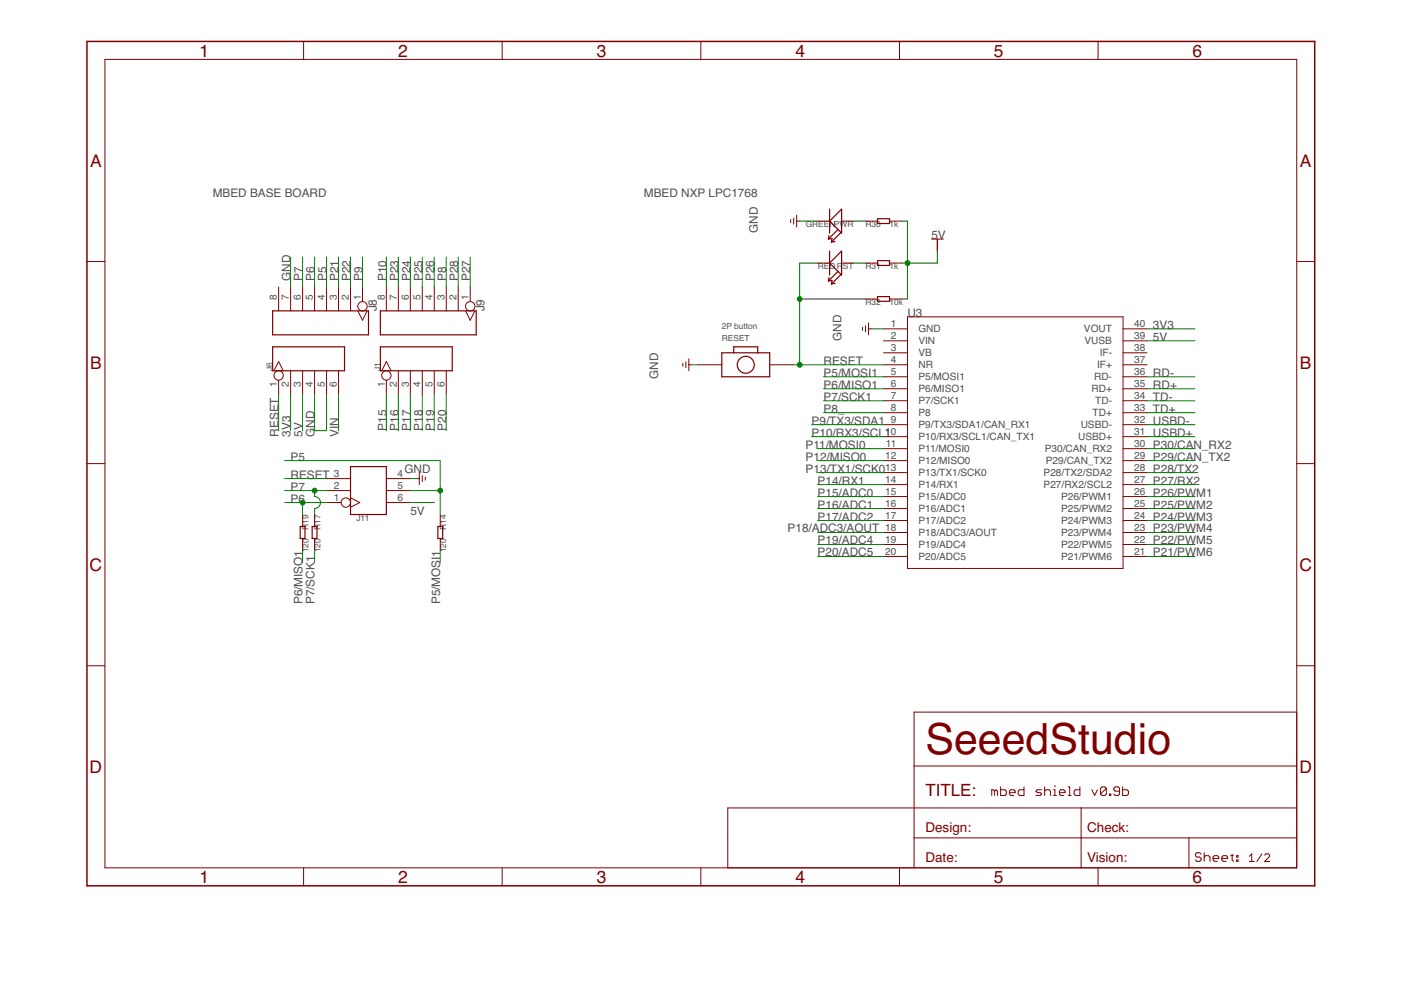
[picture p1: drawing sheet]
<svg xmlns="http://www.w3.org/2000/svg" width="297mm" height="210mm" viewBox="0 0 297 210" stroke-linecap="round" stroke-linejoin="round" font-family="sans-serif">
<g fill="none" stroke="#800000" stroke-width=".25">
<path d="M175.6 59.6l.8-.1-.1 .7M175.6 50.7l.8-.1-.1 .7M175.8 58.8l-.2 .8M175.8 49.9l-.2 .8M175.9 44.3v5.1M175.9 53.2v5.1M177 51.2l-.7 .1M177.7 57.6l-2.1 2M177.7 48.7l-2.1 2M178.3 58.2l-2 2M178.3 49.3l-2 2M178.4 44.3v5.1l-2.5-2.5z"/>
<path d="M178.4 53.2v5.1l-2.5-2.5zM186.1 46.4h2.5v1h-2.5zM186.1 55.3h2.5v1h-2.5zM57.8 73.5h15.2v5.1h-15.2zM57.8 65.9h20.3v5.1h-20.3zM80.6 73.5h15.3v5.1h-15.3zM80.6 65.9h20.4v5.1h-20.4zM153 74.8h10.2v5.1h-10.2zM155.6 74.8v-1.3h5.1v1.3M177 60.1l-.7 .1M186.1 62.9h2.5v1h-2.5zM74.3 98.9h7.6v10.2h-7.6z"/>
<path d="M63.6 111.6h1.1v2.6h-1.1zM66.2 111.6h1v2.6h-1zM92.8 111.6h1.1v2.6h-1.1z"/>
<circle cx="158.1" cy="77.3" r="1.8"/>
</g>
<g fill="none" stroke="#800000" stroke-width=".21">
<path d="M22.2 12.6h252.7v171.4h-252.7zM64.4 8.8v3.8M106.5 8.8v3.8M148.6 8.8v3.8M190.7 8.8v3.8M232.8 8.8v3.8M18.4 55.5h3.8M167.6 46.6v.6M168.3 46.2v1.3M168.9 46.9h.6M168.9 45.6v2.6M173.4 55.8h2.5"/>
<path d="M173.4 46.9h2.5M178.4 55.8h2.6M178.4 46.9h2.6M183.5 55.8h2.6M183.5 46.9h2.6M188.6 55.8h2.5M188.6 46.9h2.5M197.5 50.7h2.5M198.7 50.7v2.5M274.9 55.5h3.8M58.1 78.6l1-2 .9 2M59.1 60.9v5"/>
<path d="M61.6 60.9v5M61.6 78.6v5.1M64.2 60.9v5M64.2 78.6v5.1M66.7 60.9v5M66.7 78.6v5.1M69.2 60.9v5M69.2 78.6v5.1M71.8 60.9v5M71.8 78.6v5.1M74.3 60.9v5M75.9 65.9l1 2 .9-2"/>
<path d="M76.9 60.9v3M80.9 78.6l1-2 1 2M81.9 60.9v5M84.5 60.9v5M84.5 78.6v5.1M87 60.9v5M87 78.6v5.1M89.5 60.9v5M89.5 78.6v5.1M92.1 60.9v5M92.1 78.6v5.1M94.6 60.9v5"/>
<path d="M94.6 78.6v5.1M97.2 60.9v5M98.7 65.9l1 2 1-2M99.7 60.9v3M144.8 77v.7M145.4 76.7v1.3M146 77.3h.7M146 76.1v2.5M148 77.3h5M163.2 77.3h5.1M182.9 69.4v.6M183.5 63.4h2.6"/>
<path d="M183.5 69.1v1.3M184.1 68.5v2.5M184.1 69.7h.7M187.3 77.3h5.1M187.3 69.7h5.1M187.3 72.3h5.1M187.3 74.8h5.1M187.3 79.9h5.1M188.6 63.4h2.5M192.4 67.2h45.7v53.3h-45.7zM238.1 77.3h5.1M238.1 69.7h5.1"/>
<path d="M238.1 72.3h5.1M238.1 74.8h5.1M238.1 79.9h5.1M18.4 98.3h3.8M59.1 80.6v3.1M81.9 80.6v3.1M187.3 82.4h5.1M187.3 85h5.1M187.3 87.5h5.1M187.3 90h5.1M187.3 92.6h5.1M187.3 95.1h5.1"/>
<path d="M187.3 97.7h5.1M238.1 82.4h5.1M238.1 85h5.1M238.1 87.5h5.1M238.1 90h5.1M238.1 92.6h5.1M238.1 95.1h5.1M238.1 97.7h5.1M274.9 98.3h3.8M64.2 109.1v2.5M64.2 114.2v2.5M66.7 109.1v2.5"/>
<path d="M66.7 114.2v2.5M69.2 106.6h3.1M69.2 104h5.1M69.2 101.5h5.1M74.3 105.6l2 1-2 .9M81.9 106.6h5.1M81.9 104h5.1M81.9 101.5h5.1M88.3 101.5h.6M88.9 100.2v2.5M89.5 100.8v1.3M90.2 101.2v.6"/>
<path d="M93.3 109.1v2.5M93.3 114.2v2.5M187.3 100.2h5.1M187.3 102.7h5.1M187.3 105.3h5.1M187.3 107.8h5.1M187.3 110.4h5.1M187.3 112.9h5.1M187.3 115.4h5.1M187.3 118h5.1M238.1 100.2h5.1M238.1 102.7h5.1"/>
<path d="M238.1 105.3h5.1M238.1 107.8h5.1M238.1 110.4h5.1M238.1 112.9h5.1M238.1 115.4h5.1M238.1 118h5.1M18.4 141.2h3.8M274.9 151h-81.1v33M274.9 141.2h3.8M193.7 171.3h-39.4v12.7M193.8 177.7h81.1M193.8 171.3h81.1"/>
<path d="M193.8 162.4h81.1M210.9 167.7l-.3-.3h-.3v1.3M210.9 167.7v1M210.9 167.7l.3-.3 .3 .3v1M212.2 166.8v1.9h.9l.3-.3v-.7l-.3-.3h-.9M214 168.1h1.2v-.4l-.3-.3h-.6l-.3 .3v.7l.3 .3h.6M217.1 166.8v1.9h-.9l-.3-.3v-.7l.3-.3h.9M220.9 167.4h-1l-.3 .3 .3 .4h.6l.4 .3-.4 .3h-.9M221.5 167.7l.3-.3h.6l.3 .3v1M221.5 166.8v1.9M223.4 167.4h.3v1.3M223.4 168.7h.6"/>
<path d="M223.7 166.5v.3M224.6 168.1h1.2v-.4l-.3-.3h-.6l-.3 .3v.7l.3 .3h.6M226.5 168.7h.6M226.5 166.8h.3v1.9M229 166.8v1.9h-1l-.3-.3v-.7l.3-.3h1M229.2 171.3v12.7M231.5 167.4l.6 1.3 .6-1.3M234.6 167.1v1.3l-.3 .3h-.6l-.4-.3M234.6 167.1l-.3-.3h-.6l-.4 .3v1.3M234.6 167.1l-1.3 1.3M235.2 168.4h.3v.3h-.3zM237.4 167.7h-.9l-.3-.3v-.3l.3-.3h.6l.3 .3v1.3l-.3 .3h-.6l-.3-.3"/>
<path d="M238 166.8v1.9h.9l.3-.3v-.7l-.3-.3h-.9M252.1 177.7v6.3M64.4 184v3.8M106.5 184v3.8M148.6 184v3.8M190.7 184v3.8M232.8 184v3.8M254.7 181.1l-.3-.3h-.7l-.3 .3v.3l.3 .3h.7l.3 .3v.3l-.3 .3h-.7l-.3-.3M255.3 180.8v1.8M255.3 181.7l.3-.3h.6l.3 .3v.9M257.2 182h1.2v-.3l-.3-.3h-.6l-.3 .3v.6l.3 .3h.6M259.1 182h1.2v-.3l-.3-.3h-.6l-.3 .3v.6l.3 .3h.6"/>
<path d="M260.9 181.4h.6M261.2 181.1v1.2l.3 .3M262.2 181.4h.3v.3h-.3zM262.2 182.3h.3v.3h-.3zM264.9 181.6l.5-.6v1.6M264.9 182.6h1M267.6 181l-1.1 1.6M268.1 181.3l.3-.3h.5l.3 .3v.3l-1.1 1h1.1"/>
<circle cx="59.1" cy="79.6" r=".99"/>
<circle cx="76.9" cy="64.9" r=".99"/>
<circle cx="81.9" cy="79.6" r=".99"/>
<circle cx="99.7" cy="64.9" r=".99"/>
<circle cx="73.3" cy="106.6" r=".99"/>
</g>
<path d="M18.4 8.8h260.3v179h-260.3z" fill="none" stroke="#800000" stroke-width=".32"/>
<g fill="none" stroke="#008000" stroke-width=".21">
<path d="M61.6 54.5v6.4M64.2 54.5v6.4M66.7 54.5v6.4M69.2 54.5v6.4M71.8 54.5v6.4M74.3 54.5v6.4M76.9 54.5v6.4M81.9 54.5v6.4M84.5 54.5v6.4M87 54.5v6.4M89.5 54.5v6.4M92.1 54.5v6.4"/>
<path d="M94.6 54.5v6.4M97.2 54.5v6.4M99.7 54.5v6.4M169.5 46.9h3.9M173.4 55.8h-3.9v21.5M181 55.8h2.5M181 46.9h2.5M191.1 46.9h1.3v16.5h-1.3M198.7 53.2v2.6h-7.6M146.7 77.3h1.3M168.3 77.3h19M169.5 63.4h14"/>
<path d="M174.6 79.9h12.7M184.8 69.7h2.5M243.2 79.9h10.1M243.2 72.3h10.1M243.2 69.7h10.1M59.1 83.7v7.6M60.3 97.7h33v11.4M61.6 83.7v7.6M64.2 83.7v7.6M66.7 83.7v7.6h2.5v-7.6M71.8 83.7v7.6M81.9 83.7v7.6"/>
<path d="M84.5 83.7v7.6M87 83.7v7.6M89.5 83.7v7.6M92.1 83.7v7.6M94.6 83.7v7.6M172.1 90h15.2M172.1 92.6h15.2M173.4 97.7h13.9M173.4 95.1h13.9M174.6 85h12.7M174.6 82.4h12.7M174.6 87.5h12.7"/>
<path d="M243.2 85h10.1M243.2 82.4h10.1M243.2 90h10.1M243.2 92.6h10.1M243.2 97.7h10.1M243.2 95.1h10.1M243.2 87.5h10.1M60.3 106.6h8.9M60.3 101.5h8.9M60.3 104h8.9M64.2 106.6v2.5M64.2 116.7v2.6"/>
<path d="M66.7 104v1.3a1.27 1.27 0 0 1 1.3 1.3 1.27 1.27 0 0 1-1.3 1.2v1.3M66.7 116.7v2.6M87 106.6h5.1M87 101.5h1.3M87 104h6.3M93.3 116.7v2.6M173.4 100.2h13.9M173.4 102.7h13.9M173.4 115.4h13.9M173.4 105.3h13.9M173.4 110.4h13.9M173.4 112.9h13.9"/>
<path d="M173.4 107.8h13.9M173.4 118h13.9M243.2 100.2h10.1M243.2 102.7h10.1M243.2 115.4h10.1M243.2 105.3h10.1M243.2 110.4h10.1M243.2 112.9h10.1M243.2 107.8h10.1M243.2 118h10.1"/>
</g>
<g fill="#008000" stroke="#008000" stroke-width=".21">
<circle cx="192.4" cy="55.8" r=".51"/>
<circle cx="169.5" cy="63.4" r=".51"/>
<circle cx="169.5" cy="77.3" r=".51"/>
<circle cx="93.3" cy="104" r=".51"/>
<circle cx="64.2" cy="106.6" r=".51"/>
<circle cx="66.7" cy="104" r=".51"/>
</g>
<text font-size="9.1" fill="#800000" x="196.2" y="159.9">SeeedStudio</text>
<g font-size="3.7" fill="#800000">
<text x="42.3" y="12">1</text>
<text x="84.4" y="12">2</text>
<text x="126.5" y="12">3</text>
<text x="168.6" y="12">4</text>
<text x="210.7" y="12">5</text>
<text x="252.9" y="12">6</text>
<text x="19.1" y="35.3">A</text>
<text x="275.6" y="35.3">A</text>
<text x="19.1" y="78.2">B</text>
<text x="275.6" y="78.2">B</text>
<text x="19" y="121">C</text>
<text x="275.5" y="121">C</text>
<text x="19" y="163.9">D</text>
<text x="275.5" y="163.9">D</text>
<text x="42.3" y="187.2">1</text>
<text x="84.4" y="187.2">2</text>
<text x="126.5" y="187.2">3</text>
<text x="168.6" y="187.2">4</text>
<text x="210.7" y="187.2">5</text>
<text x="252.9" y="187.2">6</text>
</g>
<text font-size="3.6" fill="#800000" x="196.2" y="168.8">TITLE:</text>
<g font-size="2.9" fill="#800000">
<text x="196.2" y="176.4">Design:</text>
<text x="230.5" y="176.4">Check:</text>
<text x="196.2" y="182.7">Date:</text>
<text x="230.5" y="182.7">Vision:</text>
</g>
<g font-size="2.5" fill="#505050">
<text x="45.1" y="41.8">MBED BASE BOARD</text>
<text x="136.5" y="41.8">MBED NXP LPC1768</text>
<text x="160.7" y="49.4" transform="rotate(-90 160.7 49.4)">GND</text>
<text x="197.5" y="50.7">5V</text>
<text x="61.6" y="59.6" transform="rotate(-90 61.6 59.6)">GND</text>
<text x="64.1" y="59.6" transform="rotate(-90 64.1 59.6)">P7</text>
<text x="66.7" y="59.6" transform="rotate(-90 66.7 59.6)">P6</text>
<text x="69.2" y="59.6" transform="rotate(-90 69.2 59.6)">P5</text>
<text x="71.8" y="59.6" transform="rotate(-90 71.8 59.6)">P21</text>
<text x="74.3" y="59.6" transform="rotate(-90 74.3 59.6)">P22</text>
<text x="76.8" y="59.6" transform="rotate(-90 76.8 59.6)">P9</text>
<text x="81.9" y="59.6" transform="rotate(-90 81.9 59.6)">P10</text>
<text x="84.5" y="59.6" transform="rotate(-90 84.5 59.6)">P23</text>
<text x="87" y="59.6" transform="rotate(-90 87 59.6)">P24</text>
<text x="89.5" y="59.6" transform="rotate(-90 89.5 59.6)">P25</text>
<text x="92.1" y="59.6" transform="rotate(-90 92.1 59.6)">P26</text>
<text x="94.6" y="59.6" transform="rotate(-90 94.6 59.6)">P8</text>
<text x="97.2" y="59.6" transform="rotate(-90 97.2 59.6)">P28</text>
<text x="99.7" y="59.6" transform="rotate(-90 99.7 59.6)">P27</text>
<text x="79.9" y="66" transform="rotate(-90 79.9 66)">J8</text>
<text x="102.7" y="66" transform="rotate(-90 102.7 66)">J9</text>
<text x="192.4" y="67.2">U3</text>
<text x="244.5" y="69.7">3V3</text>
<text x="174.6" y="77.4">RESET</text>
<text x="178.4" y="72.3" transform="rotate(-90 178.4 72.3)">GND</text>
<text x="244.5" y="72.3">5V</text>
<text x="139.6" y="80.4" transform="rotate(-90 139.6 80.4)">GND</text>
<text x="174.6" y="82.4">P6/MISO1</text>
<text x="174.6" y="79.9">P5/MOSI1</text>
<text x="244.5" y="82.4">RD+</text>
<text x="244.5" y="79.9">RD-</text>
<text x="174.6" y="85">P7/SCK1</text>
<text x="174.6" y="87.5">P8_</text>
<text x="244.5" y="87.5">TD+</text>
<text x="244.5" y="85">TD-</text>
<text x="59.1" y="92.6" transform="rotate(-90 59.1 92.6)">RESET</text>
<text x="61.6" y="92.6" transform="rotate(-90 61.6 92.6)">3V3</text>
<text x="64.1" y="92.6" transform="rotate(-90 64.1 92.6)">5V</text>
<text x="66.7" y="92.6" transform="rotate(-90 66.7 92.6)">GND</text>
<text x="71.8" y="92.6" transform="rotate(-90 71.8 92.6)">VIN</text>
<text x="81.9" y="91.3" transform="rotate(-90 81.9 91.3)">P15</text>
<text x="84.5" y="91.3" transform="rotate(-90 84.5 91.3)">P16</text>
<text x="87" y="91.3" transform="rotate(-90 87 91.3)">P17</text>
<text x="89.5" y="91.3" transform="rotate(-90 89.5 91.3)">P18</text>
<text x="92.1" y="91.3" transform="rotate(-90 92.1 91.3)">P19</text>
<text x="94.6" y="91.3" transform="rotate(-90 94.6 91.3)">P20</text>
<text x="170.8" y="95.1">P11/MOSI0</text>
<text x="172.1" y="90">P9/TX3/SDA1</text>
<text x="172.1" y="92.6">P10/RX3/SCL1</text>
<text x="244.5" y="95.1">P30/CAN_RX2</text>
<text x="244.5" y="92.6">USBD+</text>
<text x="244.5" y="90">USBD-</text>
<text x="61.6" y="101.5">RESET</text>
<text x="61.6" y="97.7">P5</text>
<text x="85.7" y="100.2">GND</text>
<text x="170.8" y="97.7">P12/MISO0</text>
<text x="170.8" y="100.2">P13/TX1/SCK0</text>
<text x="244.5" y="100.2">P28/TX2</text>
<text x="244.5" y="97.7">P29/CAN_TX2</text>
<text x="61.6" y="106.6">P6</text>
<text x="61.6" y="104">P7</text>
<text x="173.3" y="105.3">P15/ADC0</text>
<text x="173.3" y="107.8">P16/ADC1</text>
<text x="173.3" y="102.7">P14/RX1</text>
<text x="244.5" y="102.7">P27/RX2</text>
<text x="244.5" y="107.8">P25/PWM2</text>
<text x="244.5" y="105.3">P26/PWM1</text>
<text x="87" y="109.1">5V</text>
<text x="167" y="112.9">P18/ADC3/AOUT</text>
<text x="173.3" y="110.4">P17/ADC2</text>
<text x="244.5" y="112.9">P23/PWM4</text>
<text x="244.5" y="110.4">P24/PWM3</text>
<text x="173.3" y="115.4">P19/ADC4</text>
<text x="173.3" y="118">P20/ADC5</text>
<text x="244.5" y="115.4">P22/PWM5</text>
<text x="244.5" y="118">P21/PWM6</text>
<text x="64.1" y="128.1" transform="rotate(-90 64.1 128.1)">P6/MISO1</text>
<text x="66.7" y="128.1" transform="rotate(-90 66.7 128.1)">P7/SCK1</text>
<text x="93.4" y="128.1" transform="rotate(-90 93.4 128.1)">P5/MOSI1</text>
</g>
<g font-size="2.1" fill="#505050">
<text x="58.7" y="63.6" transform="rotate(-90 58.7 63.6)">8</text>
<text x="61.3" y="63.6" transform="rotate(-90 61.3 63.6)">7</text>
<text x="63.8" y="63.6" transform="rotate(-90 63.8 63.6)">6</text>
<text x="66.3" y="63.6" transform="rotate(-90 66.3 63.6)">5</text>
<text x="68.9" y="63.6" transform="rotate(-90 68.9 63.6)">4</text>
<text x="71.4" y="63.6" transform="rotate(-90 71.4 63.6)">3</text>
<text x="74" y="63.6" transform="rotate(-90 74 63.6)">2</text>
<text x="76.5" y="63.6" transform="rotate(-90 76.5 63.6)">1</text>
<text x="81.6" y="63.6" transform="rotate(-90 81.6 63.6)">8</text>
<text x="84.1" y="63.6" transform="rotate(-90 84.1 63.6)">7</text>
<text x="86.6" y="63.6" transform="rotate(-90 86.6 63.6)">6</text>
<text x="89.2" y="63.6" transform="rotate(-90 89.2 63.6)">5</text>
<text x="91.7" y="63.6" transform="rotate(-90 91.7 63.6)">4</text>
<text x="94.3" y="63.6" transform="rotate(-90 94.3 63.6)">3</text>
<text x="96.8" y="63.6" transform="rotate(-90 96.8 63.6)">2</text>
<text x="99.3" y="63.6" transform="rotate(-90 99.3 63.6)">1</text>
<text x="188.9" y="69.4">1</text>
<text x="188.9" y="71.9">2</text>
<text x="194.7" y="70.5">GND</text>
<text x="229.8" y="70.5">VOUT</text>
<text x="240.4" y="71.9">39</text>
<text x="240.4" y="69.4">40</text>
<text x="188.9" y="74.5">3</text>
<text x="188.9" y="77">4</text>
<text x="194.7" y="73">VIN</text>
<text x="194.7" y="75.6">VB</text>
<text x="230" y="73">VUSB</text>
<text x="233.2" y="75.6">IF-</text>
<text x="240.4" y="77">37</text>
<text x="240.4" y="74.5">38</text>
<text x="58.7" y="82.1" transform="rotate(-90 58.7 82.1)">1</text>
<text x="61.3" y="82.1" transform="rotate(-90 61.3 82.1)">2</text>
<text x="63.8" y="82.1" transform="rotate(-90 63.8 82.1)">3</text>
<text x="66.3" y="82.1" transform="rotate(-90 66.3 82.1)">4</text>
<text x="68.9" y="82.1" transform="rotate(-90 68.9 82.1)">5</text>
<text x="71.4" y="82.1" transform="rotate(-90 71.4 82.1)">6</text>
<text x="81.6" y="82.1" transform="rotate(-90 81.6 82.1)">1</text>
<text x="84.1" y="82.1" transform="rotate(-90 84.1 82.1)">2</text>
<text x="86.6" y="82.1" transform="rotate(-90 86.6 82.1)">3</text>
<text x="89.2" y="82.1" transform="rotate(-90 89.2 82.1)">4</text>
<text x="91.7" y="82.1" transform="rotate(-90 91.7 82.1)">5</text>
<text x="94.3" y="82.1" transform="rotate(-90 94.3 82.1)">6</text>
<text x="188.9" y="79.5">5</text>
<text x="188.9" y="82.1">6</text>
<text x="194.7" y="78.1">NR</text>
<text x="194.7" y="80.7">P5/MOSI1</text>
<text x="194.7" y="83.2">P6/MISO1</text>
<text x="231.4" y="83.2">RD+</text>
<text x="232" y="80.7">RD-</text>
<text x="232.6" y="78.1">IF+</text>
<text x="240.4" y="82.1">35</text>
<text x="240.4" y="79.5">36</text>
<text x="188.9" y="84.6">7</text>
<text x="188.9" y="87.2">8</text>
<text x="188.9" y="89.7">9</text>
<text x="194.7" y="85.7">P7/SCK1</text>
<text x="194.7" y="88.3">P8</text>
<text x="231.7" y="88.3">TD+</text>
<text x="232.2" y="85.7">TD-</text>
<text x="240.4" y="89.7">32</text>
<text x="240.4" y="87.2">33</text>
<text x="240.4" y="84.6">34</text>
<text x="187.7" y="92.2">10</text>
<text x="187.8" y="94.8">11</text>
<text x="194.7" y="90.8">P9/TX3/SDA1/CAN_RX1</text>
<text x="194.7" y="93.3">P10/RX3/SCL1/CAN_TX1</text>
<text x="194.7" y="95.9">P11/MOSI0</text>
<text x="221.5" y="95.9">P30/CAN_RX2</text>
<text x="228.6" y="93.3">USBD+</text>
<text x="229.1" y="90.8">USBD-</text>
<text x="240.4" y="94.8">30</text>
<text x="240.4" y="92.2">31</text>
<text x="70.8" y="101.1">3</text>
<text x="84.3" y="101.1">4</text>
<text x="187.7" y="97.3">12</text>
<text x="187.7" y="99.8">13</text>
<text x="194.7" y="98.4">P12/MISO0</text>
<text x="194.7" y="101">P13/TX1/SCK0</text>
<text x="221.3" y="101">P28/TX2/SDA2</text>
<text x="221.8" y="98.4">P29/CAN_TX2</text>
<text x="240.4" y="99.8">28</text>
<text x="240.4" y="97.3">29</text>
<text x="70.8" y="106.2">1</text>
<text x="70.8" y="103.7">2</text>
<text x="84.3" y="103.7">5</text>
<text x="84.3" y="106.2">6</text>
<text x="187.7" y="102.4">14</text>
<text x="187.7" y="104.9">15</text>
<text x="187.7" y="107.5">16</text>
<text x="194.7" y="103.5">P14/RX1</text>
<text x="194.7" y="106">P15/ADC0</text>
<text x="221.3" y="103.5">P27/RX2/SCL2</text>
<text x="225" y="106">P26/PWM1</text>
<text x="240.4" y="107.5">25</text>
<text x="240.4" y="104.9">26</text>
<text x="240.4" y="102.4">27</text>
<text x="187.7" y="110">17</text>
<text x="187.7" y="112.5">18</text>
<text x="194.7" y="108.6">P16/ADC1</text>
<text x="194.7" y="111.1">P17/ADC2</text>
<text x="194.7" y="113.7">P18/ADC3/AOUT</text>
<text x="225" y="113.7">P23/PWM4</text>
<text x="225" y="111.1">P24/PWM3</text>
<text x="225" y="108.6">P25/PWM2</text>
<text x="240.4" y="112.5">23</text>
<text x="240.4" y="110">24</text>
<text x="187.7" y="115.1">19</text>
<text x="187.7" y="117.6">20</text>
<text x="194.7" y="116.2">P19/ADC4</text>
<text x="194.7" y="118.7">P20/ADC5</text>
<text x="225" y="118.7">P21/PWM6</text>
<text x="225" y="116.2">P22/PWM5</text>
<text x="240.4" y="117.6">21</text>
<text x="240.4" y="115.1">22</text>
</g>
<g font-size="1.8" fill="#505050">
<text x="170.8" y="48.1">GREENPWR</text>
<text x="183.5" y="48.1">R30</text>
<text x="188.6" y="48.1">1k</text>
<text x="173.4" y="57">REDR</text>
<text x="178.7" y="57">ST</text>
<text x="183.5" y="57">R31</text>
<text x="188.6" y="57">1k</text>
<text x="183.5" y="64.7">R32</text>
<text x="188.6" y="64.7">10k</text>
<text x="153" y="69.7">2P button</text>
<text x="153" y="72.3">RESET</text>
<text x="57.8" y="78.6" transform="rotate(-90 57.8 78.6)">J6</text>
<text x="80.7" y="78.6" transform="rotate(-90 80.7 78.6)">J1</text>
<text x="65.4" y="112.4" transform="rotate(-90 65.4 112.4)">R19</text>
<text x="68" y="112.4" transform="rotate(-90 68 112.4)">R17</text>
<text x="75.6" y="110.4">J11</text>
<text x="94.6" y="112.4" transform="rotate(-90 94.6 112.4)">R14</text>
<text x="65.4" y="117.1" transform="rotate(-90 65.4 117.1)">120</text>
<text x="68" y="117.1" transform="rotate(-90 68 117.1)">120</text>
<text x="94.6" y="117.1" transform="rotate(-90 94.6 117.1)">120</text>
</g>
</svg>
